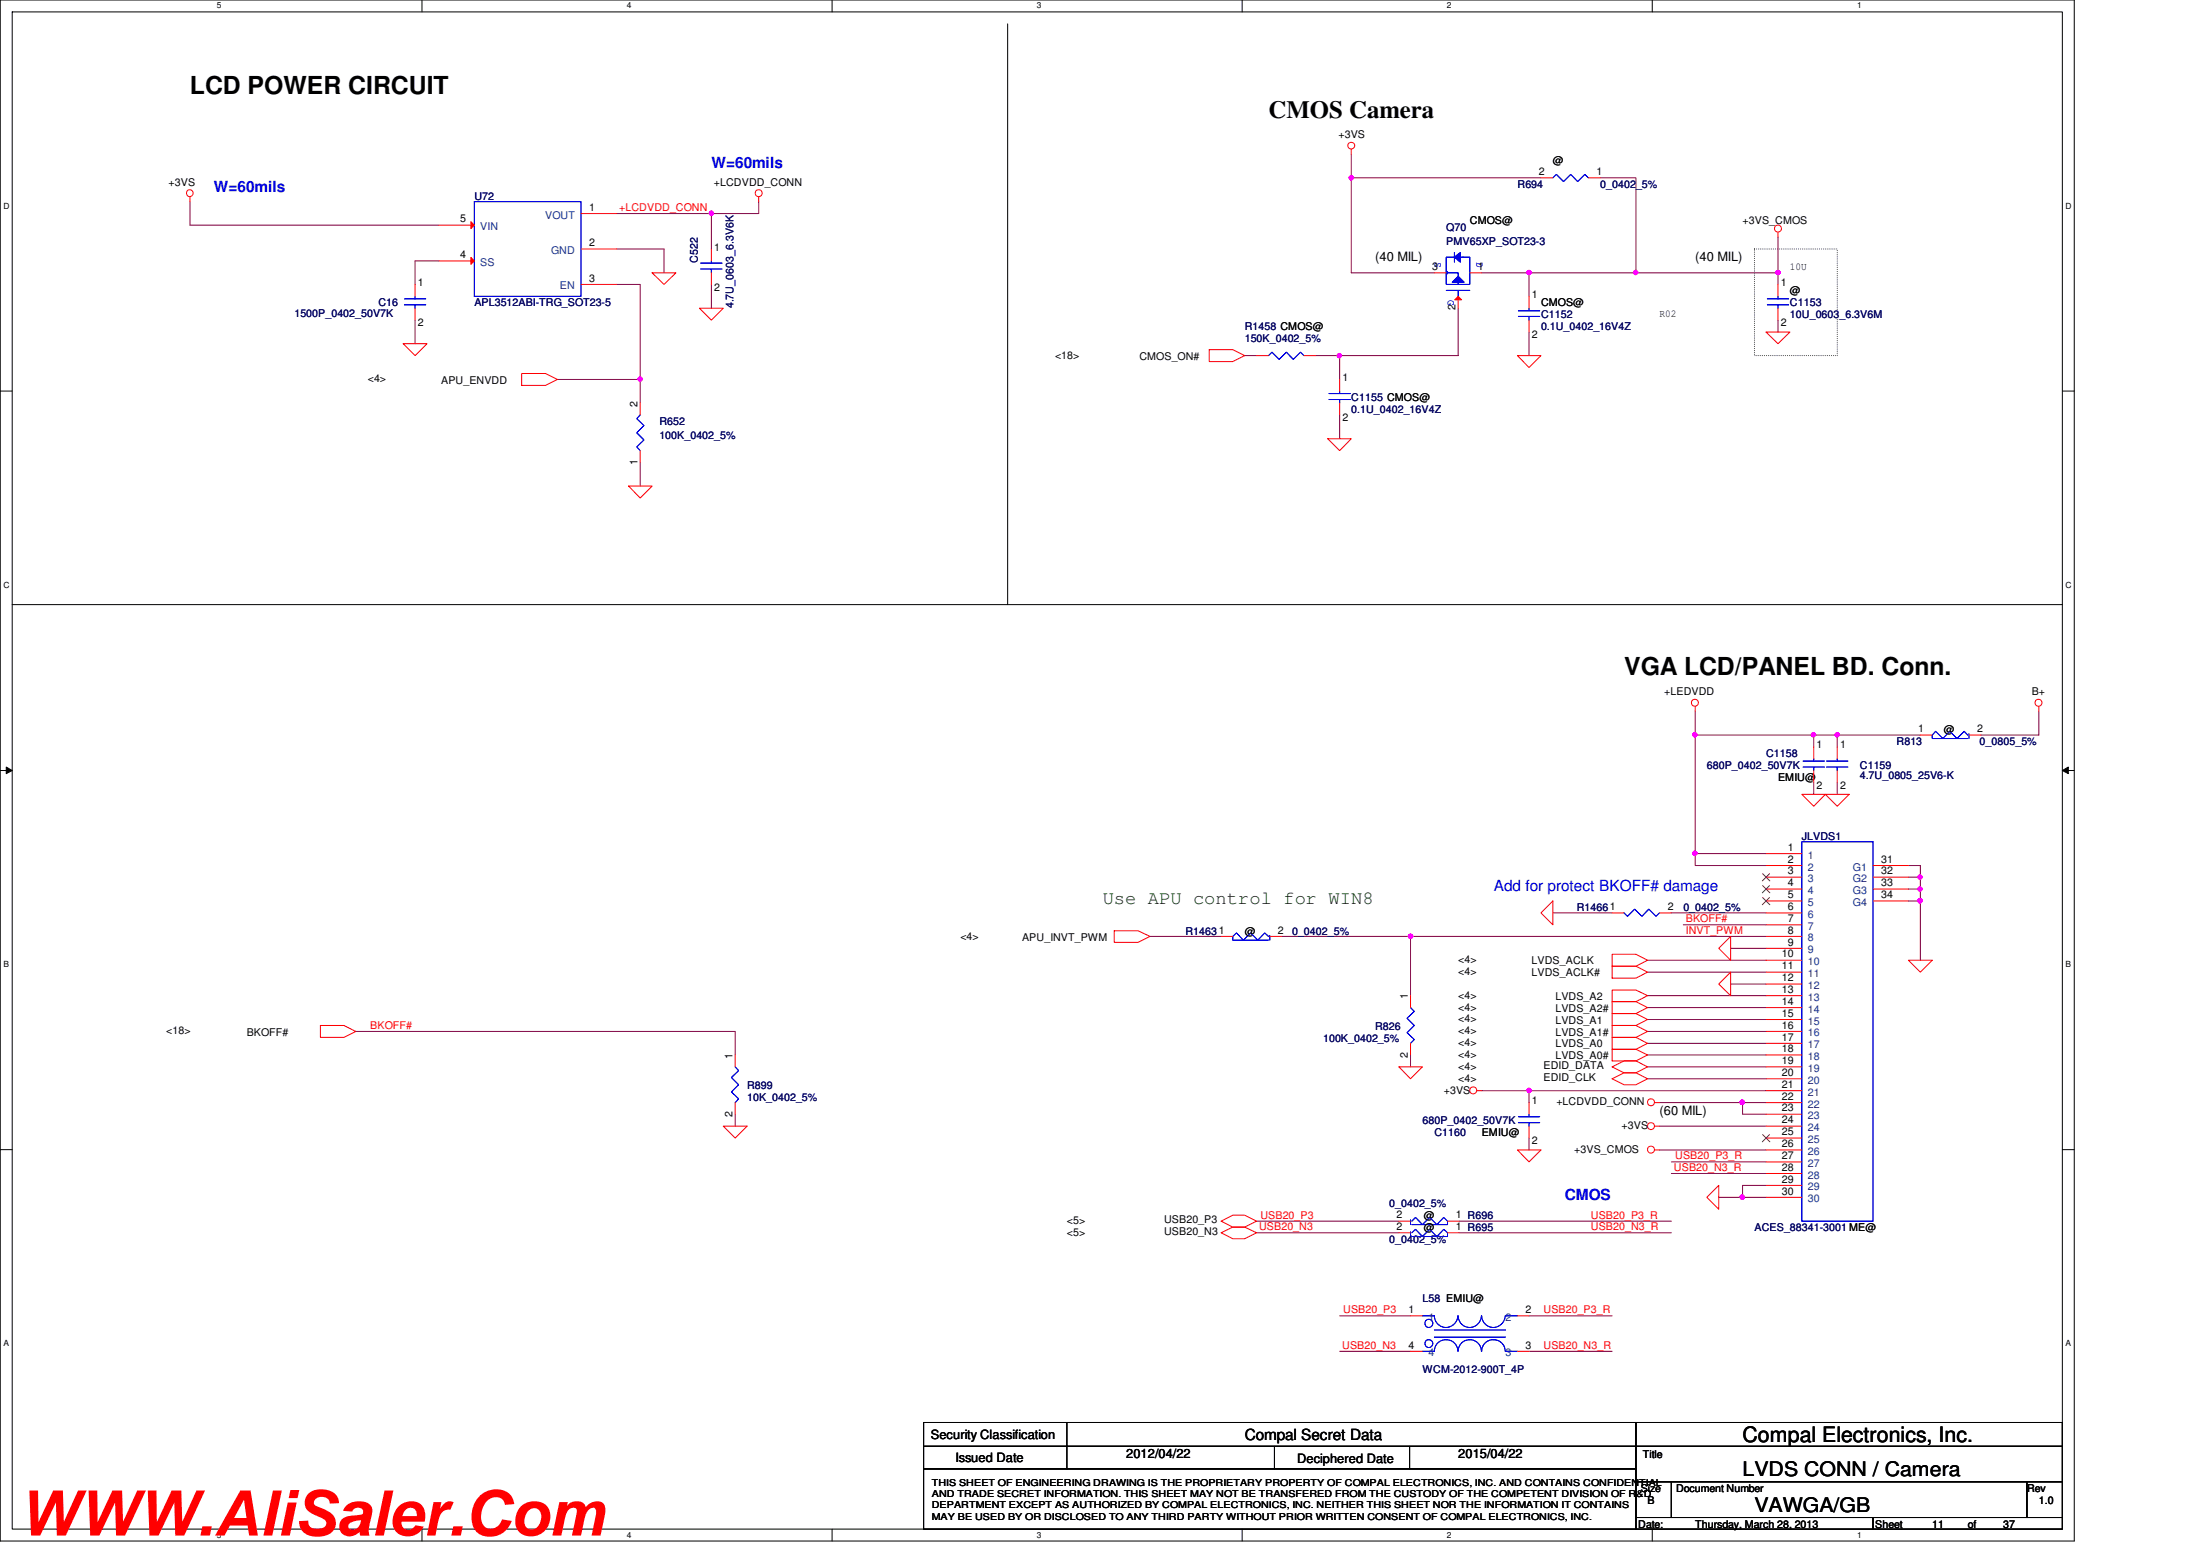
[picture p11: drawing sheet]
<svg xmlns="http://www.w3.org/2000/svg" width="297mm" height="210mm" viewBox="0 0 297 210" stroke-linecap="round" stroke-linejoin="round" font-family="sans-serif">
<path d="M0 0h280.1v208h-280.1zM1.6 1.6h276.9v204.8h-276.9z" fill="none" stroke="#000" stroke-width=".14"/>
<g fill="#fff">
<path d="M29.3 .2h.6v1.2h-.6z"/>
<path d="M29.3 206.6h.6v1.2h-.6z"/>
</g>
<path d="M57 0v1.6M57 206.4v1.6" fill="none" stroke="#000" stroke-width=".14"/>
<g fill="#fff">
<path d="M84.6 .2h.6v1.2h-.6z"/>
<path d="M84.6 206.6h.6v1.2h-.6z"/>
</g>
<path d="M112.3 0v1.6M112.3 206.4v1.6" fill="none" stroke="#000" stroke-width=".14"/>
<g fill="#fff">
<path d="M140 .2h.6v1.2h-.6z"/>
<path d="M140 206.6h.6v1.2h-.6z"/>
</g>
<path d="M167.7 0v1.6M167.7 206.4v1.6" fill="none" stroke="#000" stroke-width=".14"/>
<g fill="#fff">
<path d="M195.4 .2h.5v1.2h-.5z"/>
<path d="M195.4 206.6h.5v1.2h-.5z"/>
</g>
<path d="M223.1 0v1.6M223.1 206.4v1.6" fill="none" stroke="#000" stroke-width=".14"/>
<g fill="#fff">
<path d="M250.7 .2h.6v1.2h-.6z"/>
<path d="M250.7 206.6h.6v1.2h-.6z"/>
<path d="M.5 27.2h.7v1.2h-.7z"/>
<path d="M278.9 27.2h.7v1.2h-.7z"/>
<path d="M.5 78.4h.7v1.1h-.7z"/>
<path d="M278.9 78.4h.7v1.1h-.7z"/>
</g>
<path d="M0 52.8h1.6M278.5 52.8h1.6" fill="none" stroke="#000" stroke-width=".14"/>
<g fill="#fff">
<path d="M.5 129.6h.7v1.2h-.7z"/>
<path d="M278.9 129.6h.7v1.2h-.7z"/>
</g>
<path d="M0 104h1.6M.8 103.5l.8 .5-.8 .4zM278.5 104l.8-.5v.9zM278.5 104h1.6" fill="none" stroke="#000" stroke-width=".14"/>
<path d="M.8 103.5l.8 .5-.8 .4zM278.5 104l.8-.5v.9z" fill="#000"/>
<g fill="#fff">
<path d="M.5 180.8h.7v1.1h-.7z"/>
<path d="M278.9 180.8h.7v1.1h-.7z"/>
</g>
<path d="M136 3.2v78.4M1.6 81.6h276.9M0 155.2h1.6M278.5 155.2h1.6" fill="none" stroke="#000" stroke-width=".14"/>
<path d="M236.9 33.6h11.2v14.4h-11.2z" fill="none" stroke="#000" stroke-width=".14" stroke-dasharray="0 .3"/>
<path d="M182.4 24v12.8M200.1 36.8h6.3v3.2M206.4 44.8v3.2M99.3 139.2v3.2M209.7 123.2h8M225.7 123.2h12.8M99.3 150.4v1.6" fill="none" stroke="#800040" stroke-width=".14"/>
<circle cx="182.4" cy="24" r=".3" fill="#f0f"/>
<circle cx="182.4" cy="24" r=".3" fill="none" stroke="#f0f" stroke-width=".14"/>
<path d="M180.9 48v3.2" fill="none" stroke="#800040" stroke-width=".14"/>
<circle cx="180.8" cy="48" r=".3" fill="#f0f"/>
<circle cx="180.8" cy="48" r=".3" fill="none" stroke="#f0f" stroke-width=".14"/>
<path d="M182.4 36.8h11.3M220.9 36.8h19.2M240.1 36.8v1.6M240.1 32v4.8M168.1 48h1.6M177.7 48h19.2M180.9 56v3.2M240.1 43.2v1.6" fill="none" stroke="#800040" stroke-width=".14"/>
<circle cx="240.1" cy="36.8" r=".3" fill="#f0f"/>
<circle cx="240.1" cy="36.8" r=".3" fill="none" stroke="#f0f" stroke-width=".14"/>
<circle cx="220.8" cy="36.8" r=".3" fill="#f0f"/>
<circle cx="220.8" cy="36.8" r=".3" fill="none" stroke="#f0f" stroke-width=".14"/>
<path d="M196.9 41.6v6.4M222.4 137.6h16.1M222.4 136h16.1M222.4 134.4h16.1M222.4 139.2h16.1M222.4 131.2h16.1M222.4 129.6h16.1M222.4 140.8h16.1M222.4 142.4h16.1M224.1 148.8h11.2" fill="none" stroke="#800040" stroke-width=".14"/>
<circle cx="235.2" cy="148.8" r=".3" fill="#f0f"/>
<circle cx="235.2" cy="148.8" r=".3" fill="none" stroke="#f0f" stroke-width=".14"/>
<path d="M224.1 152h14.4M235.3 161.6h3.2" fill="none" stroke="#800040" stroke-width=".14"/>
<circle cx="235.2" cy="161.6" r=".31" fill="#f0f"/>
<circle cx="235.2" cy="161.6" r=".31" fill="none" stroke="#f0f" stroke-width=".14"/>
<path d="M155.3 126.4h9.6M227.3 124.8h11.2M233.7 128h4.8M238.5 126.4h-48.1v8M224.1 155.2h14.4M225.7 158.4h12.8M225.7 156.8h12.8" fill="none" stroke="#800040" stroke-width=".14"/>
<circle cx="190.4" cy="126.4" r=".3" fill="#f0f"/>
<circle cx="190.4" cy="126.4" r=".3" fill="none" stroke="#f0f" stroke-width=".14"/>
<path d="M228.9 115.2v1.6h9.6" fill="none" stroke="#800040" stroke-width=".14"/>
<circle cx="228.8" cy="115.2" r=".3" fill="#f0f"/>
<circle cx="228.8" cy="115.2" r=".3" fill="none" stroke="#f0f" stroke-width=".14"/>
<path d="M228.9 96v19.2h9.6M244.9 99.2h3.2" fill="none" stroke="#800040" stroke-width=".14"/>
<circle cx="248.1" cy="99.2" r=".3" fill="#f0f"/>
<circle cx="248.1" cy="99.2" r=".3" fill="none" stroke="#f0f" stroke-width=".14"/>
<circle cx="244.8" cy="99.2" r=".3" fill="#f0f"/>
<circle cx="244.8" cy="99.2" r=".3" fill="none" stroke="#f0f" stroke-width=".14"/>
<path d="M228.9 99.2h16v1.6M259.3 99.2h-11.2v1.6M275.3 96v3.2M244.9 105.6v1.6M248.1 105.6v1.6M238.5 160h-3.2v1.6h-3.2" fill="none" stroke="#800040" stroke-width=".14"/>
<circle cx="228.8" cy="99.2" r=".3" fill="#f0f"/>
<circle cx="228.8" cy="99.2" r=".3" fill="none" stroke="#f0f" stroke-width=".14"/>
<path d="M235.3 148.8v1.6" fill="none" stroke="#800040" stroke-width=".14"/>
<circle cx="235.2" cy="148.8" r=".3" fill="#f0f"/>
<circle cx="235.2" cy="148.8" r=".3" fill="none" stroke="#f0f" stroke-width=".14"/>
<path d="M206.4 147.2h32.1M222.4 144h16.1" fill="none" stroke="#800040" stroke-width=".14"/>
<circle cx="206.4" cy="147.2" r=".3" fill="#f0f"/>
<circle cx="206.4" cy="147.2" r=".3" fill="none" stroke="#f0f" stroke-width=".14"/>
<g fill="none" stroke="#800040" stroke-width=".14">
<path d="M25.6 27.2v3.2h33.7M59.3 35.2h-3.3v3.2M83.3 38.4h3.1v12.8h-11.1M83.3 33.6h6.4v3.2M83.3 28.8h12.7M96 38.4v3.2M96 28.8v4.8M96 28.8h6.4M56 43.2v3.2M48 139.2h51.3M233.7 132.8h4.8M190.4 142.4v1.6"/>
<path d="M200.1 147.2h6.3v1.6M206.4 153.6v1.6M222.4 145.6h16.1M235.3 148.8h3.2M235.3 150.4h3.2"/>
</g>
<circle cx="96" cy="28.8" r=".3" fill="#f0f"/>
<circle cx="96" cy="28.8" r=".3" fill="none" stroke="#f0f" stroke-width=".14"/>
<path d="M102.4 27.2v1.6M216.1 24h4.8v12.8h-14.5" fill="none" stroke="#800040" stroke-width=".14"/>
<circle cx="206.4" cy="36.8" r=".3" fill="#f0f"/>
<circle cx="206.4" cy="36.8" r=".3" fill="none" stroke="#f0f" stroke-width=".14"/>
<path d="M182.4 20.8v3.2h25.7M267.4 99.2h7.9M257.7 120h1.6v1.6h-1.6M169.7 164.8h19.2M169.7 166.4h19.2M180.9 177.6h9.5M197 164.8h28.7M197 166.4h28.7M206.4 177.6h11.3M180.9 182.4h9.5M206.4 182.4h11.3" fill="none" stroke="#800040" stroke-width=".14"/>
<circle cx="259.2" cy="120" r=".3" fill="#f0f"/>
<circle cx="259.2" cy="120" r=".3" fill="none" stroke="#f0f" stroke-width=".14"/>
<path d="M259.3 121.6v8" fill="none" stroke="#800040" stroke-width=".14"/>
<circle cx="259.2" cy="121.6" r=".31" fill="#f0f"/>
<circle cx="259.2" cy="121.6" r=".31" fill="none" stroke="#f0f" stroke-width=".14"/>
<path d="M257.7 116.8h1.6v1.6M257.7 118.4h1.6M259.3 118.4v1.6" fill="none" stroke="#800040" stroke-width=".14"/>
<circle cx="259.2" cy="118.4" r=".3" fill="#f0f"/>
<circle cx="259.2" cy="118.4" r=".3" fill="none" stroke="#f0f" stroke-width=".14"/>
<path d="M86.4 51.2v3.2" fill="none" stroke="#800040" stroke-width=".14"/>
<circle cx="86.4" cy="51.2" r=".3" fill="#f0f"/>
<circle cx="86.4" cy="51.2" r=".3" fill="none" stroke="#f0f" stroke-width=".14"/>
<path d="M86.4 62.4v3.2M173 126.4h17.4" fill="none" stroke="#800040" stroke-width=".14"/>
<circle cx="190.4" cy="126.4" r=".3" fill="#f0f"/>
<circle cx="190.4" cy="126.4" r=".3" fill="none" stroke="#f0f" stroke-width=".14"/>
<g fill="none" stroke="#f00" stroke-width=".14">
<path d="M25.6 26.6v.6M88 36.8h3.3l-1.6 1.6zM102.4 26.6v.6M182.4 20.1v.7M240.1 31.4v.6M54.4 46.4h3.3l-1.7 1.6zM70.4 50.4h3.3l1.6 .8-1.6 .8h-3.3zM86.4 54.4v1.6M94.4 41.6h3.3l-1.7 1.6zM163.3 47.2h3.1l1.7 .8-1.7 .8h-3.1zM179.3 59.2h3.1l-1.5 1.6zM204.9 48h3.2l-1.7 1.6z"/>
<path d="M238.5 44.8h3.2l-1.6 1.6zM84.9 65.6h3.1l-1.6 1.6zM86.4 60.8v1.6M228.9 95.4v.6M275.3 95.4v.6M243.3 107.2h3.2l-1.6 1.6zM246.5 107.2h3.2l-1.6 1.6zM43.3 138.4h3.1l1.6 .8-1.6 .8h-3.1zM150.4 125.6h3.3l1.6 .8-1.6 .8h-3.3zM164.9 126.4h1.5M171.4 126.4h1.6M209.7 121.6v3.2l-1.6-1.6z"/>
<path d="M217.7 136.8h3.2l1.5 .8-1.5 .8h-3.2zM217.7 138.4h3.2l1.5 .8-1.5 .8h-3.2zM217.7 133.6h3.2l1.5 .8-1.5 .8h-3.2zM217.7 135.2h3.2l1.5 .8-1.5 .8h-3.2zM217.7 128.8h3.2l1.5 .8-1.5 .8h-3.2zM217.7 130.4h3.2l1.5 .8-1.5 .8h-3.2zM233.7 131.2v3.2l-1.6-1.6zM233.7 126.4v3.2l-1.6-1.6zM257.7 129.6h3.2l-1.6 1.6zM97.7 152h3.2l-1.6 1.6zM188.9 144h3.2l-1.7 1.6zM199.4 147.2h.7"/>
<path d="M204.9 155.2h3.2l-1.7 1.6zM217.7 144l1.6-.8h1.6l1.5 .8-1.5 .8h-1.6zM217.7 145.6l1.6-.8h1.6l1.5 .8-1.5 .8h-1.6zM217.7 140h3.2l1.5 .8-1.5 .8h-3.2zM217.7 141.6h3.2l1.5 .8-1.5 .8h-3.2zM223.4 148.8h.7M223.4 152h.7M223.4 155.2h.7M164.9 164.8l1.5-.8h1.7l1.6 .8-1.6 .8h-1.7zM164.9 166.4l1.5-.8h1.7l1.6 .8-1.6 .8h-1.7zM188.9 164.8h1.5M195.4 164.8h1.6"/>
<path d="M232.1 160v3.2l-1.7-1.6z"/>
<circle cx="182.4" cy="19.7" r=".46"/>
<circle cx="25.6" cy="26.1" r=".46"/>
<circle cx="102.4" cy="26.1" r=".47"/>
<circle cx="240.1" cy="30.9" r=".47"/>
<circle cx="228.8" cy="94.9" r=".47"/>
<circle cx="275.2" cy="94.9" r=".47"/>
<circle cx="198.9" cy="147.2" r=".47"/>
<circle cx="222.9" cy="152" r=".47"/>
<circle cx="222.9" cy="155.2" r=".47"/>
<circle cx="222.9" cy="148.8" r=".47"/>
</g>
<g fill="none" stroke="#000" stroke-width=".14">
<path d="M124.7 192h96.2v3.2h-96.2zM124.7 195.2h96.2v3.1h-96.2zM124.7 198.3h96.2v8.1h-96.2zM144.1 192v6.3M172.1 195.2v3.1M190.3 195.2v3.1M220.9 192h57.6v3.2h-57.6zM220.9 195.2h57.6v4.8h-57.6zM220.9 200h4.8v4.8h-4.8zM220.9 204.8h32v1.6h-32zM225.7 200h48v4.8h-48zM252.9 204.8h25.6v1.6h-25.6z"/>
<path d="M273.7 200h4.8v4.8h-4.8z"/>
</g>
<path d="M86.4 56l-.4 .5 .9 .9-.9 1 .9 1-.9 .9 .4 .5M171.3 126.4l-.5-.5-1 1-.9-1-1 1-.9-1-.6 .5v.5h4.9M171.4 126.3v.6M190.4 164.7v.6M190.6 164.8l.5-.5 1 1 .9-1 1 1 .9-1 .5 .5v.5h-4.8" fill="none" stroke="#00f" stroke-width=".14"/>
<path d="M196.9 37.3l.8 .8h-1.6z" fill="#00f"/>
<path d="M196.9 37.3l.8 .8h-1.6z" fill="none" stroke="#00f" stroke-width=".14"/>
<path d="M196.4 34.7l.8-.6v1.3z" fill="#00f"/>
<path d="M195.3 39.2h3.1M196.4 34.7h-1.1v2.1v-.1h.1v.3h-.1M196.4 34.1v1.3M196.4 34.7l.8-.6v1.3zM196.9 39.2v.8M197.2 34.7h1.2v3.7h-3.1v-1.6h1.6v1.6" fill="none" stroke="#00f" stroke-width=".14"/>
<path d="M196.9 37.3l.8 .8h-1.6z" fill="#00f"/>
<path d="M196.9 37.3l.8 .8h-1.6z" fill="none" stroke="#00f" stroke-width=".14"/>
<path d="M196.4 34.7l.8-.6v1.3z" fill="#00f"/>
<path d="M195.3 39.2h3.1M196.4 34.7h-1.1v2.1v-.1h.1v.3h-.1M196.4 34.1v1.3M196.4 34.7l.8-.6v1.3zM196.9 39.2v.8M197.2 34.7h1.2v3.7h-3.1v-1.6h1.6v1.6" fill="none" stroke="#00f" stroke-width=".14"/>
<path d="M196.4 40.5l.5-.5 .4 .5z" fill="#f00"/>
<g fill="none" stroke="#f00" stroke-width=".14">
<path d="M56 38.4v1.6M96 33.6v1.6M96 36.8v1.6M193.7 36.8h1.6M198.4 36.8h1.7M208.1 24h1.6M214.4 24h1.7M56 41.6v1.6M180.9 51.2v1.6M180.9 54.4v1.6M196.4 40.5l.5-.5 .4 .5zM196.9 40v1.6"/>
<path d="M206.4 40v1.6M206.4 43.2v1.6M259.3 99.2h1.6M265.8 99.2h1.6M238.5 115.2h4.8M238.5 116.8h4.8M238.5 118.4h4.8M244.9 100.8v1.6M244.9 104v1.6M248.1 100.8v1.6M248.1 104v1.6M252.9 116.8h4.8"/>
<path d="M252.9 118.4h4.8M190.4 134.4v1.6M238.5 120h4.8M238.5 121.6h4.8M238.5 123.2h4.8M238.5 124.8h4.8M238.5 126.4h4.8M238.5 128h4.8M238.5 129.6h4.8M238.5 131.2h4.8M238.5 132.8h4.8M238.5 134.4h4.8"/>
<path d="M238.5 136h4.8M238.5 137.6h4.8M238.5 139.2h4.8M252.9 120h4.8M252.9 121.6h4.8M99.3 142.4v1.6M99.3 148.8v1.6M190.4 140.8v1.6M238.5 140.8h4.8M238.5 142.4h4.8M238.5 144h4.8M238.5 145.6h4.8"/>
<path d="M238.5 147.2h4.8M238.5 148.8h4.8M238.5 150.4h4.8M238.5 152h4.8M238.5 153.6h4.8M238.5 155.2h4.8M238.5 156.8h4.8M238.5 158.4h4.8M188.9 166.4h1.5M190.4 177.6h1.7M195.4 166.4h1.6M204.9 177.6h1.5"/>
<path d="M238.5 160h4.8M238.5 161.6h4.8M190.4 182.4h1.7M204.9 182.4h1.5"/>
</g>
<g fill="none" stroke="#00f" stroke-width=".14">
<path d="M64 27.2h14.4v12.8h-14.4zM94.6 36.3h2.9M94.6 35.5h2.9M96 35.2v.3M96 36.3v.5M209.7 24l.4-.5 1 1 1-1 .9 1 1-1 .4 .5M54.6 41.1h2.9M54.6 40.3h2.9M56 40v.3M56 41.1v.5M179.4 53.9h2.9M179.4 53.1h2.9"/>
<path d="M180.9 52.8v.3M180.9 53.9v.5M205 42.7h2.9M205 42h2.9M206.4 41.6v.4M206.4 42.7v.5M265.7 99.2l-.5-.5-1 1-.9-1-1 1-.9-1-.5 .5v.5h4.8M265.8 99.1v.6M243.3 113.6h9.6v51.2h-9.6zM243.4 103.5h2.9M243.4 102.7h2.9M244.9 102.4v.3"/>
<path d="M244.9 103.5v.5M246.6 103.5h2.9M246.6 102.7h2.9M248.1 102.4v.3M248.1 103.5v.5M190.4 136l.6 .5-1 1 1 .9-1 1 1 .9-.6 .5M99.3 144l.4 .5-.9 1 .9 .9-.9 1 .9 .9-.4 .5M190.4 166.3v.6M190.6 166.4l.5-.5 1 1 .9-1 1 1 .9-1 .5 .5v.5h-4.8M192.1 177.6h1.6a1.59 1.59 0 0 0 1.6 1.6 1.59 1.59 0 0 0 1.5-1.6M193.7 179.5h9.6M196.9 177.6a1.57 1.57 0 0 0 1.5 1.6 1.57 1.57 0 0 0 1.6-1.6"/>
<path d="M200.1 177.6a1.59 1.59 0 0 0 1.5 1.6 1.59 1.59 0 0 0 1.6-1.6M203.3 177.6h1.6M192.1 182.4h1.6a1.59 1.59 0 0 1 1.6-1.6 1.59 1.59 0 0 1 1.5 1.6M193.7 180.5h9.6M196.9 182.4a1.57 1.57 0 0 1 1.5-1.6 1.57 1.57 0 0 1 1.6 1.6M200.1 182.4a1.59 1.59 0 0 1 1.5-1.6 1.59 1.59 0 0 1 1.6 1.6M203.3 182.4h1.6"/>
<circle cx="192.9" cy="178.6" r=".55"/>
<circle cx="192.9" cy="181.4" r=".54"/>
</g>
<path d="M238 117.9l1 1M238 119.5l1 1M238.9 117.9l-1 1M238.9 119.5l-1 1M238 121.2l1 .9M238.9 121.2l-1 .9M238 153.2l1 .9M238.9 153.2l-1 .9" fill="none" stroke="#804000" stroke-width=".14"/>
<path d="M63.6 29.9l.4 .5-.4 .5z" fill="#f00"/>
<path d="M59.3 30.4h4.7M63.6 29.9l.4 .5-.4 .5z" fill="none" stroke="#f00" stroke-width=".14"/>
<path d="M63.6 34.8l.4 .4-.4 .5z" fill="#f00"/>
<g fill="none" stroke="#f00" stroke-width=".14">
<path d="M59.3 35.2h4.7M63.6 34.8l.4 .4-.4 .5zM78.4 28.8h4.9M78.4 38.4h4.9M78.4 33.6h4.9M240.1 38.4v1.6M169.7 48h1.6M176.1 48h1.6M240.1 41.6v1.6M217.7 123.2h1.6M224.1 123.2h1.6M206.4 148.8v1.6"/>
<path d="M206.4 152v1.6"/>
</g>
<path d="M171.3 48l.4-.5 1 1 1-1 .9 1 1-1 .5 .5M238.6 41.1h2.9M238.6 40.3h2.9M240.1 40v.3M240.1 41.1v.5M219.3 123.2l.4 .5 1-1 1 1 .9-1 1 1 .5-.5M205 151.5h2.9M205 150.7h2.9M206.4 150.4v.3M206.4 151.5v.5" fill="none" stroke="#00f" stroke-width=".14"/>
<circle cx="182.4" cy="24" r=".3" fill="#f0f"/>
<circle cx="182.4" cy="24" r=".3" fill="none" stroke="#f0f" stroke-width=".14"/>
<circle cx="180.8" cy="48" r=".3" fill="#f0f"/>
<circle cx="180.8" cy="48" r=".3" fill="none" stroke="#f0f" stroke-width=".14"/>
<circle cx="240.1" cy="36.8" r=".3" fill="#f0f"/>
<circle cx="240.1" cy="36.8" r=".3" fill="none" stroke="#f0f" stroke-width=".14"/>
<circle cx="220.8" cy="36.8" r=".3" fill="#f0f"/>
<circle cx="220.8" cy="36.8" r=".3" fill="none" stroke="#f0f" stroke-width=".14"/>
<circle cx="235.2" cy="148.8" r=".3" fill="#f0f"/>
<circle cx="235.2" cy="148.8" r=".3" fill="none" stroke="#f0f" stroke-width=".14"/>
<circle cx="235.2" cy="161.6" r=".31" fill="#f0f"/>
<circle cx="235.2" cy="161.6" r=".31" fill="none" stroke="#f0f" stroke-width=".14"/>
<circle cx="190.4" cy="126.4" r=".3" fill="#f0f"/>
<circle cx="190.4" cy="126.4" r=".3" fill="none" stroke="#f0f" stroke-width=".14"/>
<circle cx="228.8" cy="115.2" r=".3" fill="#f0f"/>
<circle cx="228.8" cy="115.2" r=".3" fill="none" stroke="#f0f" stroke-width=".14"/>
<circle cx="248.1" cy="99.2" r=".3" fill="#f0f"/>
<circle cx="248.1" cy="99.2" r=".3" fill="none" stroke="#f0f" stroke-width=".14"/>
<circle cx="244.8" cy="99.2" r=".3" fill="#f0f"/>
<circle cx="244.8" cy="99.2" r=".3" fill="none" stroke="#f0f" stroke-width=".14"/>
<circle cx="228.8" cy="99.2" r=".3" fill="#f0f"/>
<circle cx="228.8" cy="99.2" r=".3" fill="none" stroke="#f0f" stroke-width=".14"/>
<circle cx="235.2" cy="148.8" r=".3" fill="#f0f"/>
<circle cx="235.2" cy="148.8" r=".3" fill="none" stroke="#f0f" stroke-width=".14"/>
<circle cx="206.4" cy="147.2" r=".3" fill="#f0f"/>
<circle cx="206.4" cy="147.2" r=".3" fill="none" stroke="#f0f" stroke-width=".14"/>
<circle cx="96" cy="28.8" r=".3" fill="#f0f"/>
<circle cx="96" cy="28.8" r=".3" fill="none" stroke="#f0f" stroke-width=".14"/>
<circle cx="206.4" cy="36.8" r=".3" fill="#f0f"/>
<circle cx="206.4" cy="36.8" r=".3" fill="none" stroke="#f0f" stroke-width=".14"/>
<circle cx="259.2" cy="120" r=".3" fill="#f0f"/>
<circle cx="259.2" cy="120" r=".3" fill="none" stroke="#f0f" stroke-width=".14"/>
<circle cx="259.2" cy="121.6" r=".31" fill="#f0f"/>
<circle cx="259.2" cy="121.6" r=".31" fill="none" stroke="#f0f" stroke-width=".14"/>
<circle cx="259.2" cy="118.4" r=".3" fill="#f0f"/>
<circle cx="259.2" cy="118.4" r=".3" fill="none" stroke="#f0f" stroke-width=".14"/>
<circle cx="86.4" cy="51.2" r=".3" fill="#f0f"/>
<circle cx="86.4" cy="51.2" r=".3" fill="none" stroke="#f0f" stroke-width=".14"/>
<circle cx="190.4" cy="126.4" r=".3" fill="#f0f"/>
<circle cx="190.4" cy="126.4" r=".3" fill="none" stroke="#f0f" stroke-width=".14"/>
<text font-size="8.5" fill="#f00" x="2.5" y="207.3">WWW.AliSaler.Com</text>
<g font-size="3.3">
<text x="25.7" y="12.7">LCD POWER CIRCUIT</text>
<text x="171.3" y="15.9">CMOS Camera</text>
<text x="219.3" y="91.1">VGA LCD/PANEL BD. Conn.</text>
</g>
<text font-size="2.9" x="235.3" y="194.6">Compal Electronics, Inc.</text>
<g font-size="2.7">
<text x="235.3" y="199.3">LVDS CONN / Camera</text>
<text x="236.9" y="204.1">VAWGA/GB</text>
</g>
<text font-size="2.5" fill="#004000" x="148.9" y="122.1">Use APU control for WIN8</text>
<g font-size="2.1" fill="#00f">
<text x="96" y="22.7">W=60mils</text>
<text x="28.9" y="25.9">W=60mils</text>
<text x="201.7" y="120.3">Add for protect BKOFF# damage</text>
<text x="211.3" y="161.9">CMOS</text>
</g>
<text font-size="2.1" x="168.1" y="194.4">Compal Secret Data</text>
<g font-size="1.7">
<text x="185.7" y="35.2">(40 MIL)</text>
<text x="228.9" y="35.2">(40 MIL)</text>
<text x="224.1" y="150.5">(60 MIL)</text>
<text x="125.7" y="194.3">Security Classification</text>
<text x="129" y="197.3">Issued Date</text>
<text x="152.1" y="196.8">2012/04/22</text>
<text x="175.1" y="197.5">Deciphered Date</text>
<text x="196.9" y="196.8">2015/04/22</text>
</g>
<g font-size="1.4">
<text x="180.7" y="18.6">+3VS</text>
<text x="207.8" y="23.6">2</text>
<text x="209.7" y="22.2">@</text>
<text x="215.6" y="23.6">1</text>
<text x="22.8" y="25.1">+3VS</text>
<text x="79.5" y="28.4">1</text>
<text x="96.4" y="25.1">+LCDVDD_CONN</text>
<text x="62.1" y="30">5</text>
<text x="62.1" y="34.8">4</text>
<text x="79.5" y="33.2">2</text>
<text x="96.4" y="33.8">1</text>
<text x="198.5" y="30.2">CMOS@</text>
<text x="235.3" y="30.2">+3VS_CMOS</text>
<text x="56.4" y="38.6">1</text>
<text x="79.5" y="38">3</text>
<text x="96.4" y="39.3">2</text>
<text x="193.4" y="36.4">3</text>
<text x="196.5" y="41.9" transform="rotate(-90 196.5 41.9)">2</text>
<text x="199.6" y="36.4">1</text>
<text x="206.8" y="40.2">1</text>
<text x="208.1" y="41.4">CMOS@</text>
<text x="240.4" y="38.6">1</text>
<text x="241.7" y="36.4">10U</text>
<text x="241.7" y="39.8">@</text>
<text x="56.4" y="44.1">2</text>
<text x="206.8" y="45.7">2</text>
<text x="224.1" y="42.8">R02</text>
<text x="240.4" y="44.1">2</text>
<text x="49.7" y="51.6">&lt;4&gt;</text>
<text x="59.6" y="51.8">APU_ENVDD</text>
<text x="142.4" y="48.4">&lt;18&gt;</text>
<text x="153.8" y="48.6">CMOS_ON#</text>
<text x="181.3" y="51.4">1</text>
<text x="86.1" y="54.9" transform="rotate(-90 86.1 54.9)">2</text>
<text x="181.3" y="56.9">2</text>
<text x="86.1" y="62.7" transform="rotate(-90 86.1 62.7)">1</text>
<text x="224.7" y="93.9">+LEDVDD</text>
<text x="274.3" y="93.9">B+</text>
<text x="245.3" y="101">1</text>
<text x="248.5" y="101">1</text>
<text x="259" y="98.8">1</text>
<text x="262.5" y="99">@</text>
<text x="267" y="98.8">2</text>
<text x="240.1" y="105.4">EMIU@</text>
<text x="245.3" y="106.5">2</text>
<text x="248.5" y="106.5">2</text>
<text x="241.4" y="114.9">1</text>
<text x="241.4" y="116.5">2</text>
<text x="241.4" y="118">3</text>
<text x="241.4" y="119.6">4</text>
<text x="254" y="116.5">31</text>
<text x="254" y="118">32</text>
<text x="254" y="119.6">33</text>
<text x="225.2" y="122.9">2</text>
<text x="241.4" y="121.2">5</text>
<text x="241.4" y="122.9">6</text>
<text x="241.4" y="124.5">7</text>
<text x="254" y="121.2">34</text>
<text x="129.7" y="126.8">&lt;4&gt;</text>
<text x="138" y="127">APU_INVT_PWM</text>
<text x="168.1" y="126.2">@</text>
<text x="172.5" y="126">2</text>
<text x="196.9" y="130">&lt;4&gt;</text>
<text x="196.9" y="131.6">&lt;4&gt;</text>
<text x="206.8" y="130.2">LVDS_ACLK</text>
<text x="206.8" y="131.8">LVDS_ACLK#</text>
<text x="240.6" y="129.2">10</text>
<text x="240.6" y="130.9">11</text>
<text x="241.4" y="126">8</text>
<text x="241.4" y="127.6">9</text>
<text x="190.1" y="134.9" transform="rotate(-90 190.1 134.9)">1</text>
<text x="196.9" y="134.8">&lt;4&gt;</text>
<text x="196.9" y="136.4">&lt;4&gt;</text>
<text x="210" y="135">LVDS_A2</text>
<text x="210" y="136.6">LVDS_A2#</text>
<text x="240.6" y="132.5">12</text>
<text x="240.6" y="134">13</text>
<text x="240.6" y="135.6">14</text>
<text x="240.6" y="137.2">15</text>
<text x="22.4" y="139.6">&lt;18&gt;</text>
<text x="33.3" y="139.8">BKOFF#</text>
<text x="98.9" y="142.9" transform="rotate(-90 98.9 142.9)">1</text>
<text x="190.1" y="142.7" transform="rotate(-90 190.1 142.7)">2</text>
<text x="196.9" y="141.2">&lt;4&gt;</text>
<text x="196.9" y="142.8">&lt;4&gt;</text>
<text x="196.9" y="138">&lt;4&gt;</text>
<text x="196.9" y="139.6">&lt;4&gt;</text>
<text x="210" y="141.4">LVDS_A0</text>
<text x="210" y="143">LVDS_A0#</text>
<text x="210" y="138.2">LVDS_A1</text>
<text x="210" y="139.8">LVDS_A1#</text>
<text x="240.6" y="138.9">16</text>
<text x="240.6" y="140.5">17</text>
<text x="240.6" y="142">18</text>
<text x="240.6" y="143.6">19</text>
<text x="194.9" y="147.6">+3VS</text>
<text x="196.9" y="144.4">&lt;4&gt;</text>
<text x="196.9" y="146">&lt;4&gt;</text>
<text x="206.8" y="149">1</text>
<text x="208.4" y="144.3">EDID_DATA</text>
<text x="208.4" y="145.9">EDID_CLK</text>
<text x="210.1" y="149.2">+LCDVDD_CONN</text>
<text x="240.6" y="145.2">20</text>
<text x="240.6" y="146.9">21</text>
<text x="240.6" y="148.5">22</text>
<text x="98.9" y="150.7" transform="rotate(-90 98.9 150.7)">2</text>
<text x="200.1" y="153.4">EMIU@</text>
<text x="206.8" y="154.5">2</text>
<text x="212.6" y="155.6">+3VS_CMOS</text>
<text x="218.9" y="152.4">+3VS</text>
<text x="240.6" y="150">23</text>
<text x="240.6" y="151.6">24</text>
<text x="240.6" y="153.2">25</text>
<text x="240.6" y="154.9">26</text>
<text x="240.6" y="156.5">27</text>
<text x="240.6" y="158">28</text>
<text x="240.6" y="159.6">29</text>
<text x="240.6" y="161.2">30</text>
<text x="144.1" y="165.2">&lt;5&gt;</text>
<text x="144.1" y="166.8">&lt;5&gt;</text>
<text x="157.2" y="165.1">USB20_P3</text>
<text x="157.2" y="166.7">USB20_N3</text>
<text x="188.5" y="164.5">2</text>
<text x="188.5" y="166">2</text>
<text x="192.2" y="164.6">@</text>
<text x="192.2" y="166.2">@</text>
<text x="196.6" y="164.5">1 R696</text>
<text x="196.6" y="166">1 R695</text>
<text x="190.2" y="177.2">1</text>
<text x="206" y="177.2">2</text>
<text x="190.2" y="182">4</text>
<text x="206" y="182">3</text>
<text x="221.8" y="196.8">Title</text>
<text x="221.5" y="201.4">Size</text>
<text x="222.5" y="203">B</text>
<text x="226.3" y="201.4">Document Number</text>
<text x="273.7" y="201.4">Rev</text>
<text x="275.3" y="203">1.0</text>
<text x="221.2" y="206.2">Date:</text>
<text x="228.9" y="206.2">Thursday, March 28, 2013</text>
<text x="253.2" y="206.2">Sheet</text>
<text x="260.9" y="206.2">11</text>
<text x="265.7" y="206.2">of</text>
<text x="270.5" y="206.2">37</text>
</g>
<g font-size="1.4" fill="#000080">
<text x="64" y="27">U72</text>
<text x="204.9" y="25.4">R694</text>
<text x="216.1" y="25.4">0_0402_5%</text>
<text x="94.2" y="35.5" transform="rotate(-90 94.2 35.5)">C522</text>
<text x="195.3" y="31.1">Q70</text>
<text x="195.3" y="33.1">PMV65XP_SOT23-3</text>
<text x="51.1" y="41.4">C16</text>
<text x="64" y="41.4">APL3512ABI-TRG_SOT23-5</text>
<text x="99" y="41.6" transform="rotate(-90 99 41.6)">4.7U_0603_6.3V6K</text>
<text x="241.7" y="41.4">C1153</text>
<text x="39.7" y="42.8">1500P_0402_50V7K</text>
<text x="168.1" y="44.6">R1458 CMOS@</text>
<text x="168.1" y="46.2">150K_0402_5%</text>
<text x="208.1" y="43">C1152</text>
<text x="208.1" y="44.6">0.1U_0402_16V4Z</text>
<text x="241.7" y="43">10U_0603_6.3V6M</text>
<text x="89" y="57.4">R652</text>
<text x="89" y="59.3">100K_0402_5%</text>
<text x="182.5" y="54.2">C1155 CMOS@</text>
<text x="182.5" y="55.8">0.1U_0402_16V4Z</text>
<text x="256.1" y="100.6">R813</text>
<text x="267.3" y="100.6">0_0805_5%</text>
<text x="230.5" y="103.8">680P_0402_50V7K</text>
<text x="238.5" y="102.2">C1158</text>
<text x="251.1" y="103.8">C1159</text>
<text x="251.1" y="105.2">4.7U_0805_25V6-K</text>
<text x="243.3" y="113.4">JLVDS1</text>
<text x="212.9" y="123">R14661</text>
<text x="227.3" y="123">0_0402_5%</text>
<text x="160.1" y="126.2">R14631</text>
<text x="174.5" y="126.2">0_0402_5%</text>
<text x="178.6" y="140.6">100K_0402_5%</text>
<text x="185.7" y="139">R826</text>
<text x="100.9" y="147">R899</text>
<text x="100.9" y="148.6">10K_0402_5%</text>
<text x="192.1" y="151.8">680P_0402_50V7K</text>
<text x="193.7" y="153.4">C1160</text>
<text x="187.6" y="163">0_0402_5%</text>
<text x="187.6" y="167.8">0_0402_5%</text>
<text x="236.9" y="166.2">ACES_88341-3001 ME@</text>
<text x="192.1" y="175.8">L58 EMIU@</text>
<text x="192.1" y="185.4">WCM-2012-900T_4P</text>
</g>
<g font-size="1.4" fill="#004080">
<text x="73.6" y="29.5">VOUT</text>
<text x="64.9" y="31.1">VIN</text>
<text x="64.9" y="35.9">SS</text>
<text x="74.4" y="34.3">GND</text>
<text x="75.6" y="39.1">EN</text>
<text x="244.1" y="115.9">1</text>
<text x="244.1" y="117.5">2</text>
<text x="244.1" y="119.1">3</text>
<text x="250.2" y="117.5">G1</text>
<text x="250.2" y="119.1">G2</text>
<text x="244.1" y="120.7">4</text>
<text x="244.1" y="122.3">5</text>
<text x="244.1" y="123.9">6</text>
<text x="244.1" y="125.5">7</text>
<text x="250.2" y="120.7">G3</text>
<text x="250.2" y="122.3">G4</text>
<text x="244.1" y="127.1">8</text>
<text x="244.1" y="128.7">9</text>
<text x="244.1" y="130.3">10</text>
<text x="244.1" y="131.9">11</text>
<text x="244.1" y="133.5">12</text>
<text x="244.1" y="135.1">13</text>
<text x="244.1" y="136.7">14</text>
<text x="244.1" y="138.3">15</text>
<text x="244.1" y="139.9">16</text>
<text x="244.1" y="141.5">17</text>
<text x="244.1" y="143.1">18</text>
<text x="244.1" y="144.7">19</text>
<text x="244.1" y="146.3">20</text>
<text x="244.1" y="147.9">21</text>
<text x="244.1" y="149.5">22</text>
<text x="244.1" y="151.1">23</text>
<text x="244.1" y="152.7">24</text>
<text x="244.1" y="154.3">25</text>
<text x="244.1" y="155.9">26</text>
<text x="244.1" y="157.5">27</text>
<text x="244.1" y="159.1">28</text>
<text x="244.1" y="160.7">29</text>
<text x="244.1" y="162.3">30</text>
<text x="192.9" y="178.3">1</text>
<text x="203.3" y="178.3">2</text>
<text x="192.9" y="183.1">4</text>
<text x="203.3" y="183.1">3</text>
</g>
<g font-size="1.4" fill="#f00">
<text x="83.6" y="28.5">+LCDVDD_CONN</text>
<text x="227.6" y="124.5">BKOFF#</text>
<text x="227.6" y="126.1">INVT_PWM</text>
<text x="50" y="138.9">BKOFF#</text>
<text x="226" y="158.1">USB20_N3_R</text>
<text x="226.2" y="156.5">USB20_P3_R</text>
<text x="170" y="166.1">USB20_N3</text>
<text x="170.2" y="164.5">USB20_P3</text>
<text x="214.8" y="164.5">USB20_P3_R</text>
<text x="214.8" y="166.1">USB20_N3_R</text>
<text x="181.4" y="177.3">USB20_P3</text>
<text x="208.4" y="177.3">USB20_P3_R</text>
<text x="181.2" y="182.1">USB20_N3</text>
<text x="208.4" y="182.1">USB20_N3_R</text>
</g>
<g font-size="1.4" fill="#00f">
<text x="193.7" y="35.4" transform="rotate(90 193.7 35.4)">S</text>
<text x="199.3" y="35.4" transform="rotate(90 199.3 35.4)">D</text>
<text x="195.5" y="40.5" transform="rotate(90 195.5 40.5)">G</text>
</g>
<g font-size="1.3">
<text x="125.8" y="200.6">THIS SHEET OF ENGINEERING DRAWING IS THE PROPRIETARY PROPERTY OF COMPAL ELECTRONICS, INC. AND CONTAINS CONFIDENTIAL</text>
<text x="125.8" y="202.1">AND TRADE SECRET INFORMATION. THIS SHEET MAY NOT BE TRANSFERED FROM THE CUSTODY OF THE COMPETENT DIVISION OF R&amp;D</text>
<text x="125.8" y="203.6">DEPARTMENT EXCEPT AS AUTHORIZED BY COMPAL ELECTRONICS, INC. NEITHER THIS SHEET NOR THE INFORMATION IT CONTAINS</text>
<text x="125.8" y="205.1">MAY BE USED BY OR DISCLOSED TO ANY THIRD PARTY WITHOUT PRIOR WRITTEN CONSENT OF COMPAL ELECTRONICS, INC.</text>
</g>
<g font-size="1.1">
<text x="29.3" y="1.1">5</text>
<text x="84.6" y="1.1">4</text>
<text x="140" y="1.1">3</text>
<text x="195.4" y="1.1">2</text>
<text x="250.7" y="1.1">1</text>
<text x=".5" y="28.2">D</text>
<text x="278.9" y="28.2">D</text>
<text x=".5" y="79.3">C</text>
<text x="278.9" y="79.3">C</text>
<text x=".5" y="130.6">B</text>
<text x="278.9" y="130.6">B</text>
<text x=".5" y="181.7">A</text>
<text x="278.9" y="181.7">A</text>
<text x="29.3" y="207.6">5</text>
<text x="84.6" y="207.6">4</text>
<text x="140" y="207.6">3</text>
<text x="195.4" y="207.6">2</text>
<text x="250.7" y="207.6">1</text>
</g>
</svg>
